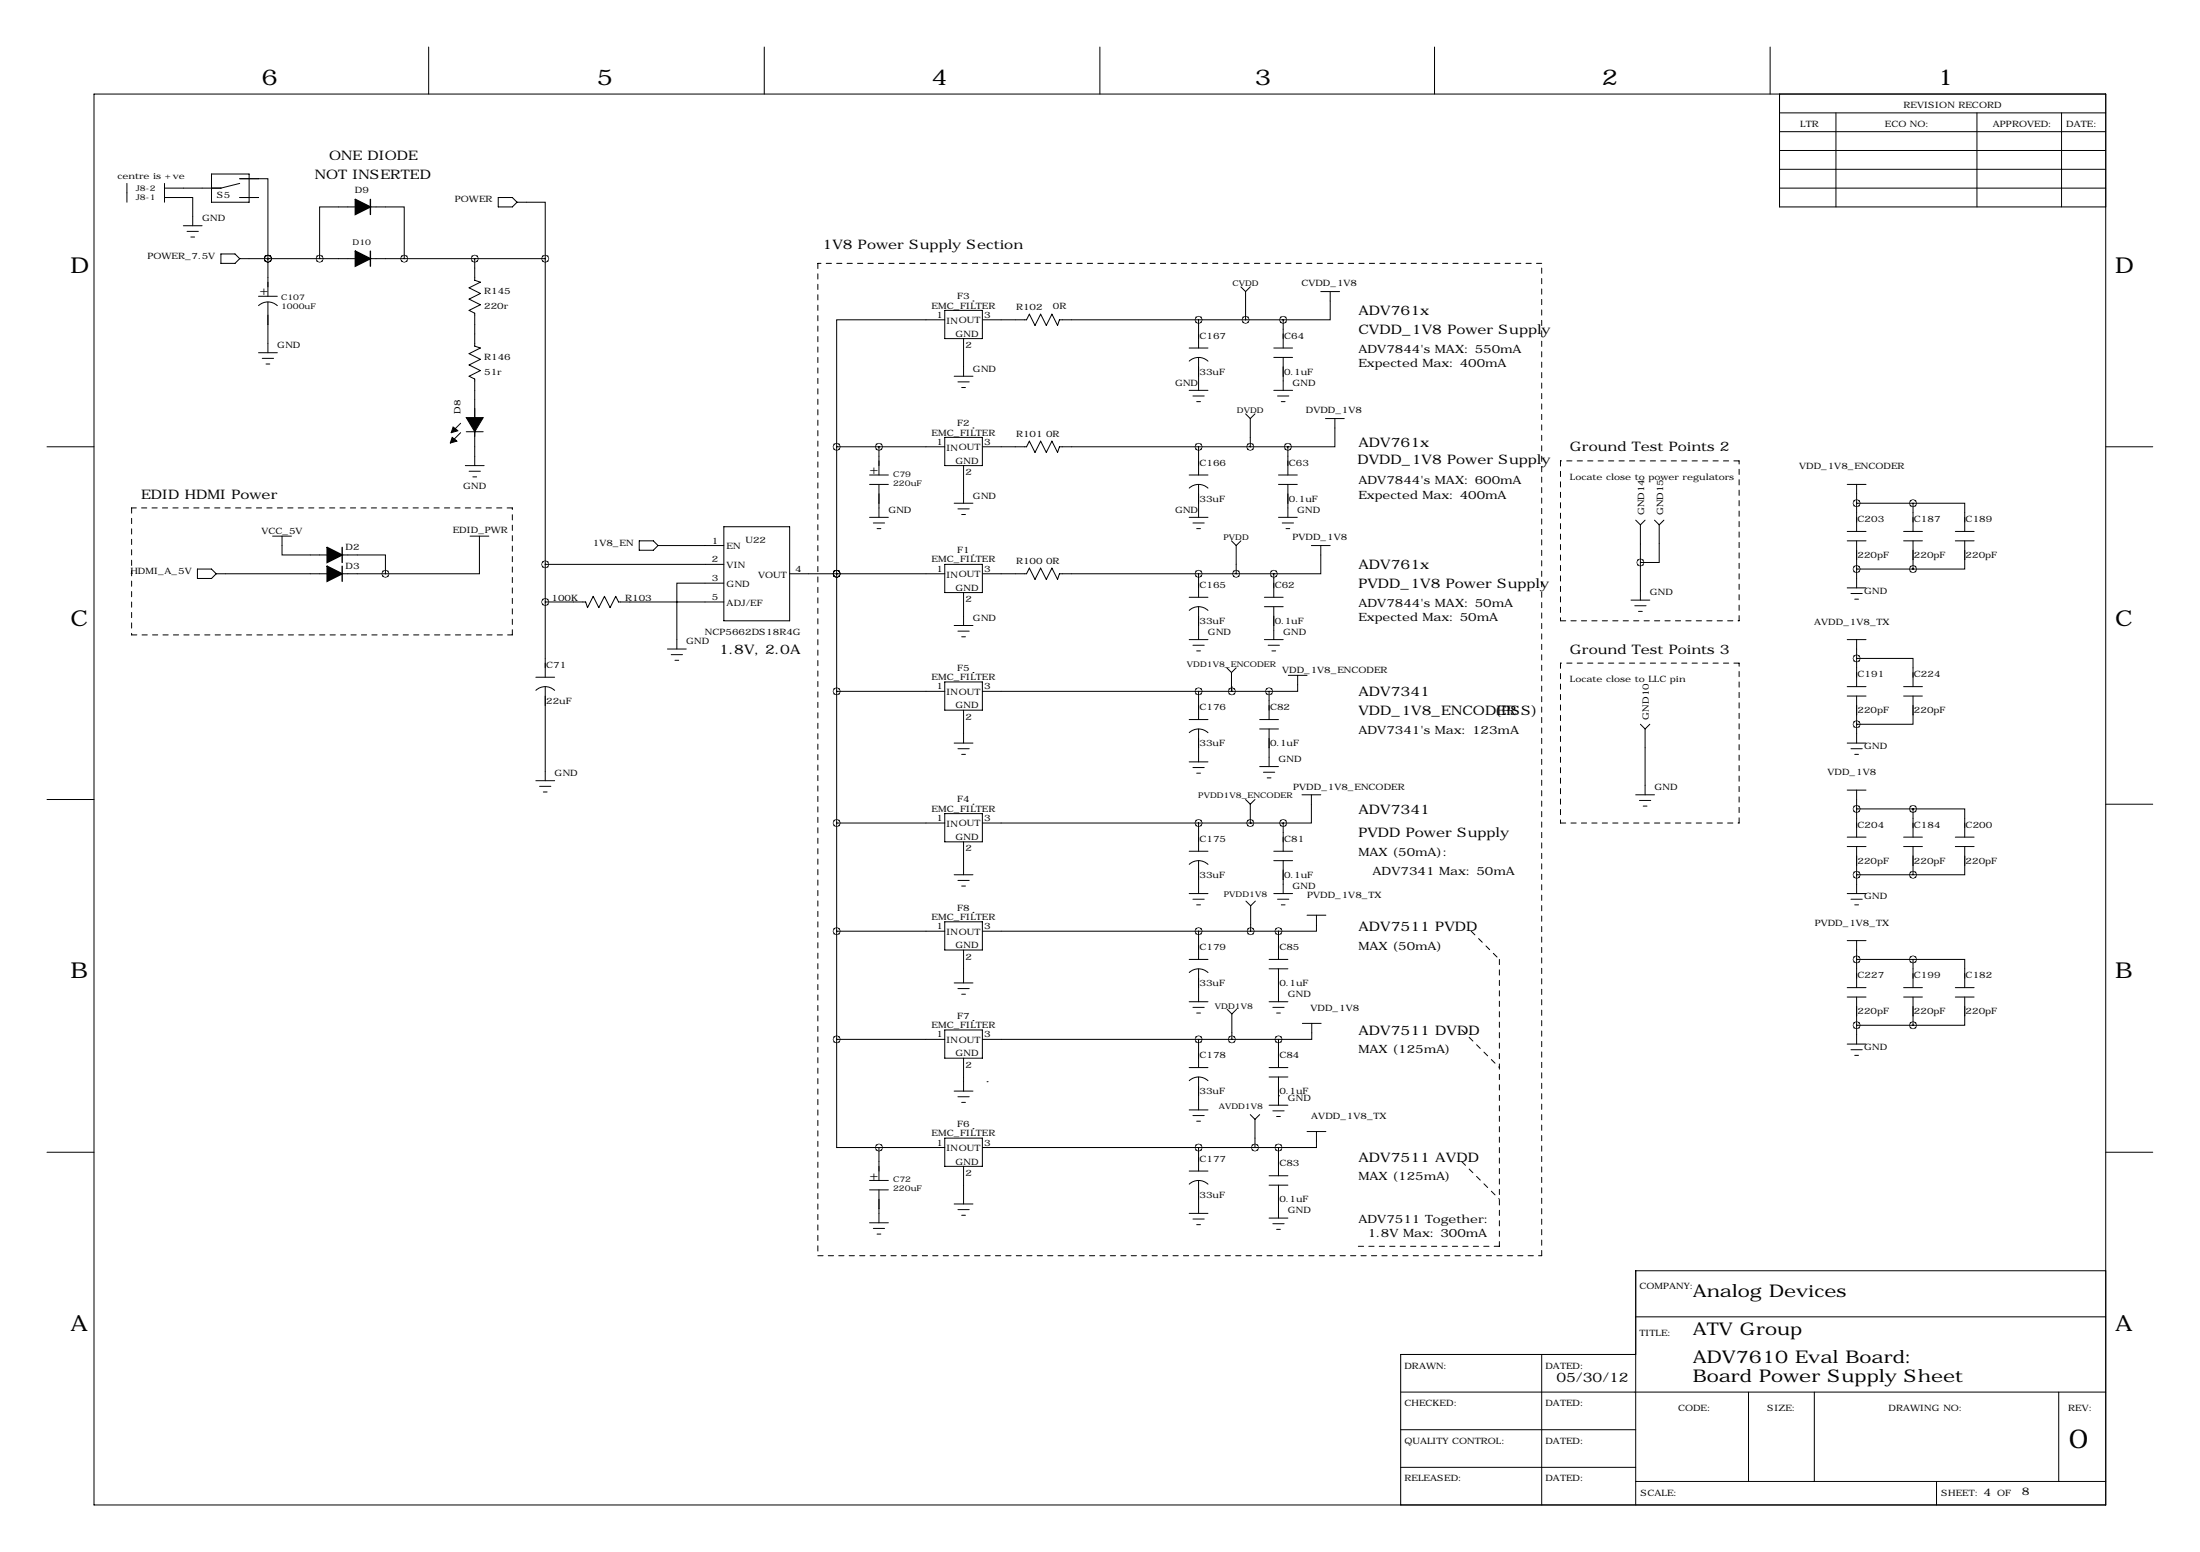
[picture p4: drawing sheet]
<svg xmlns="http://www.w3.org/2000/svg" width="594mm" height="419mm" viewBox="0 0 594 419" stroke-linecap="round" stroke-linejoin="round" font-family="sans-serif">
<g fill="none" stroke="#000" stroke-width=".27" stroke-dasharray="1.4 1.4">
<path d="M221 71.1v268M416.6 71.1h-195.6M35.6 137.2v34.2M138.4 137.2h-102.8M421.6 124.5v43.1M469.9 124.5h-48.3M35.6 171.4h102.8M138.4 171.4v-34.2M421.6 167.6h48.3M421.6 179.1v43.1M469.9 167.6v-43.1M469.9 179.1h-48.3"/>
<path d="M421.6 222.2h48.3M469.9 222.2v-43.1M397.5 251.5l7.6 7.6M405.1 259.1v77.4M395 278.1l10.1 10.2M395 313.7l10.1 10.1M221 339.1h195.6M405.1 336.5h-39.3M416.6 339.1v-268"/>
</g>
<g fill="none" stroke="#000" stroke-width=".27">
<path d="M115.8 12.7v12.7M206.5 12.7v12.7M297.2 12.7v12.7M387.6 12.7v12.7M478.3 12.7v12.7M25.4 25.4h543.6v381h-543.6zM480.8 35.6h88.2M480.8 30.5h88.2M480.8 25.4v30.5h88.2M496.1 30.5v25.4M534.2 30.5v25.4M557 30.5v25.4"/>
<path d="M34.3 49.5v5.1M44.4 53.3h7.7v7.7M44.4 49.5v5.1M57.1 47h10.2v7.6h-10.2zM64.8 48.3h7.6v21.6M64.8 49.5l-5.1 1.3h-15.3M64.8 53.3h5M96 55.9h-9.6v14M100.1 55.9h9.1v14M134.6 53.3h3.8l1.3 1.3-1.3 1.3h-3.8zM139.7 54.6h7.6v15.3M480.8 50.8h88.2"/>
<path d="M480.8 45.7h88.2M480.8 40.6h88.2M49.5 61h5.1M50.5 62.5h3.1M51.6 64h1M59.7 68.6h3.8l1.3 1.3-1.3 1.2h-3.8zM64.8 69.9h31.2M72.4 69.9h.1M72.4 69.9v10.1M100.1 69.9h47.2M128.3 69.9v5.8l1.5 .5-3.1 1.5 3.1 1.5-3.1 1.6 3.1 1.5-3.1 1.5 1.6 .8v8.9l1.5 .5-3.1 1.5 3.1 1.5-3.1 1.6 3.1 1.5-3.1 1.5 1.6 .8v23.3M147.3 69.9v113"/>
<path d="M335.3 77.5l1.2 1.2M336.5 78.7v7.7M337.8 77.5l-1.3 1.2M356.9 78.7h5M359.4 78.7v7.7h-12.7M69.8 80h5.1M69.8 95.2h5.1M69.9 82.5a3.7 3.7 0 0 1 5 0M70.9 96.8h3M71.9 98.3h1M72.4 81.5v13.7M255.3 86.4h-29.2v34.2"/>
<path d="M255.3 83.8h10.1v7.6h-10.1zM260.3 91.4v10.2M262.9 81.3h.1M265.4 86.4h12l.7-1.6 1.6 3.1 1.5-3.1 1.5 3.1 1.5-3.1 1.6 3.1 .5-1.5h60.4M321.3 94h5.1M321.3 97.5a3.7 3.7 0 0 1 5.1 0M323.8 86.4v7.6M323.8 96.5v8.9M344.2 94h5M344.2 96.5h5M346.7 86.4v7.6M346.7 96.5v8.9"/>
<path d="M124.5 114.3l-2.6 2.5M124.5 116.8l-2.6 2.6M126 116.6h4.6M255.3 118.1h10.1v7.6h-10.1zM257.8 101.6h5.1M258.8 103.1h3.1M259.8 104.6h1.1M262.9 115.6h.1M321.3 105.4h5.1M322.3 106.9h3.1M323.3 108.5h1.1M336.5 111.8l1.3 1.2"/>
<path d="M337.8 113v7.6M339.1 111.8l-1.3 1.2M344.2 105.4h5M345.2 106.9h3M346.2 108.5h1M358.1 113h5.1M360.7 113v7.6h-12.7M12.7 120.6h12.7M125.7 125.7h5.1M126.7 127.3h3.1M127.8 128.8h1M226.1 120.6h29.2"/>
<path d="M226.1 120.6v160.1M234.9 128.3h5.1M234.9 130.8h5.1M234.9 139.7h5.1M237.5 120.6v7.7M237.5 130.8v8.9M257.8 135.9h5.1M258.8 137.4h3.1M259.8 138.9h1.1M260.3 125.7v10.2M265.4 120.6h12l.7-1.5 1.6 3.1 1.5-3.1 1.5 3.1 1.5-3.1 1.6 3.1 .5-1.6h61.7M321.3 128.3h5.1"/>
<path d="M321.3 139.7h5.1M321.3 131.8a3.7 3.7 0 0 1 5.1 0M323.8 120.6v7.7M323.8 130.8v8.9M345.4 128.3h5.1M345.4 130.8h5.1M345.4 139.7h5.1M348 120.6v7.7M348 130.8v8.9M499.1 130.8h5.1M501.6 130.8v12.7M501.6 135.9h15.3"/>
<path d="M516.9 135.9h14v7.6M516.9 135.9v7.6M569 120.6h12.7M53.3 153.7h3.8l1.3 1.2-1.3 1.3h-3.8zM58.4 154.9h30M73.7 144.8h5M76.2 144.8v5.1h12.2M92.5 149.9h11.6v5M92.5 154.9h11.6M127 144.8h5.1M129.5 144.8v10.1h-25.4M147.3 152.4h48.3"/>
<path d="M172.7 146.1h3.8l1.3 1.2-1.3 1.3h-3.8zM177.8 147.3h17.8M195.6 157.5h-12.7v17.8M195.6 142.2h17.8v25.4h-17.8zM213.4 154.9h41.9M226.1 154.9h.1M236 141.2h3M237 142.7h1M255.3 152.4h10.1v7.6h-10.1zM262.9 149.9h.1M265.4 154.9h12l.7-1.5 1.6 3.1 1.5-3.1 1.5 3.1 1.5-3.1 1.6 3.1 .5-1.6h57.9M322.3 141.2h3.1"/>
<path d="M323.3 142.7h1.1M323.8 154.9v6.4M332.7 146.1l1.3 1.2M334 147.3v7.6M335.3 146.1l-1.3 1.2M344.2 154.9v6.4M346.5 141.2h3M347.5 142.7h1M354.3 147.3h5.1M356.9 147.3v7.6h-12.7M442 140.5l1.2 1.2M443.2 141.7v20.4"/>
<path d="M444.5 140.5l-1.3 1.2M447 140.5l1.3 1.2M448.3 141.7v10.2h-5.1M449.6 140.5l-1.3 1.2M499.1 143.5h5.1M499.1 146.1h5.1M499.1 158.8h5.1M501.6 146.1v12.7M501.6 153.7h15.3M514.3 143.5h5.1M514.3 146.1h5.1M516.9 146.1v7.6"/>
<path d="M528.3 143.5h5.1M528.3 146.1h5.1M530.9 146.1v7.6h-14M147.3 162.6h10.9l.5 1.5 1.6-3.1 1.5 3.1 1.5-3.1 1.5 3.1 1.6-3.1 .7 1.6h28.5M180.3 175.3h5.1M181.4 176.8h3M182.4 178.3h1M257.8 168.9h5.1M258.8 170.4h3.1M259.8 172h1.1M260.3 160v8.9M321.3 161.3h5.1"/>
<path d="M321.3 172.7h5.1M321.3 164.8a3.7 3.7 0 0 1 5.1 0M322.3 174.2h3.1M323.3 175.8h1.1M323.8 163.8v8.9M341.6 161.3h5.1M341.6 163.8h5.1M341.6 172.7h5.1M342.6 174.2h3.1M343.7 175.8h1M344.2 163.8v8.9M440.7 162.1h5.1"/>
<path d="M441.7 163.6h3.1M442.7 165.1h1M499.1 172.7h5.1M500.1 160.3h3.1M501.1 161.8h1.1M501.6 177.8h15.3v7.6M501.6 172.7v12.7M144.8 182.9h5.1M144.8 186.4a3.7 3.7 0 0 1 5.1 0M147.3 185.4v25.4M226.1 186.7h29.2M255.3 184.1h10.1v7.7h-10.1z"/>
<path d="M260.3 191.8v8.9M262.9 181.6h.1M265.4 186.7h77.5M321.3 194.3h5.1M321.3 197.8a3.7 3.7 0 0 1 5.1 .1M323.8 186.7v7.6M323.8 196.8v8.9M331.5 180.3l1.2 1.3M332.7 181.6l.1 5.1M334 180.3l-1.3 1.3M340.4 194.3h5M340.4 196.8h5"/>
<path d="M342.9 186.7v7.6M342.9 196.8v10.2M348.1 182.4h5.1M350.6 182.4v4.3h-7.7M443.2 195.6l1.3 1.2M444.5 196.8v17.8M445.8 195.6l-1.3 1.2M499.1 185.4h5.1M499.1 188h5.1M501.6 188v12.7M514.3 185.4h5.1M514.3 188h5.1"/>
<path d="M516.9 188v7.6h-15.3M12.7 215.9h12.7M144.8 210.8h5.1M145.8 212.3h3M146.8 213.9h1M255.3 219.7h10.1v7.6h-10.1zM257.8 200.7h5.1M258.8 202.2h3.1M259.8 203.7h1.1M262.9 217.2h.1M321.3 205.7h5.1M322.3 207.3h3.1"/>
<path d="M323.3 208.8h1.1M336.5 215.9l1.3 1.3M337.8 217.2v5M339.1 215.9l-1.3 1.3M340.4 207h5M341.4 208.5h3M342.4 210.1h1M351.8 214.6h5.1M354.3 214.6v7.6h-7.6M442 214.6h5M443 216.2h3M444 217.7h1"/>
<path d="M499.1 200.7h5.1M499.1 213.4h5.1M500.1 202.2h3.1M501.1 203.7h1.1M501.6 213.4v12.7M501.6 218.4h15.3M516.9 218.4h14v7.7M516.9 218.4v7.7M569 217.2h12.7M226.1 222.2h29.2M257.8 236.2h5.1M258.8 237.7h3.1"/>
<path d="M259.8 239.3h1.1M260.3 227.3v8.9M265.4 222.2h81.3M321.3 229.9h5.1M321.3 233.4a3.7 3.7 0 0 1 5.1 0M323.8 222.2v7.7M323.8 232.4v8.9M337.8 222.2h.1M344.2 229.9h5M344.2 232.4h5M346.7 222.2v7.7M346.7 232.4v8.9"/>
<path d="M499.1 226.1h5.1M499.1 228.6h5.1M501.6 228.6v12.7M501.6 236.2h15.3M514.3 226.1h5.1M514.3 228.6h5.1M516.9 228.6v7.6M528.3 226.1h5.1M528.3 228.6h5.1M530.9 228.6v7.6h-14M226.1 251.5h29.2M255.3 248.9h10.1v7.6h-10.1z"/>
<path d="M260.3 256.5v8.9M262.9 246.4h.1M265.4 251.5h80M321.3 259.1h5.1M321.3 241.3h5.1M322.3 242.8h3.1M323.3 244.3h1.1M323.8 251.5v7.6M336.7 243.3l1.2 1.3M337.9 244.6v6.9M339.2 243.3l-1.3 1.3M342.9 259.1h5.1"/>
<path d="M344.2 241.3h5M345.2 242.8h3M345.4 251.5v7.6M346.2 244.3h1M353.2 247.1h5M355.7 247.1v4.4h-10.3M499.1 241.3h5.1M499.1 254h5.1M500.1 242.8h3.1M501.1 244.3h1.1M501.6 259.1h15.3M501.6 254v12.7"/>
<path d="M516.9 259.1h14v7.6M516.9 259.1v7.6M255.3 278.1h10.1v7.7h-10.1zM257.8 265.4h5.1M258.8 267h3.1M259.8 268.5h1.1M262.9 275.6h.1M321.3 270.5h5.1M321.3 262.6a3.7 3.7 0 0 1 5.1 0M322.3 272h3.1M323.3 273.6h1.1M323.8 261.6v8.9"/>
<path d="M331.6 272.5l1.2 1.3M332.8 273.8v6.9M334.1 272.5l-1.3 1.3M342.9 261.6h5.1M342.9 270.5h5.1M343.9 272h3.1M344.9 273.6h1M345.4 261.6v8.9M351.9 276.4h5.1M354.4 276.4v4.3h-9M499.1 266.7h5.1M499.1 269.2h5.1"/>
<path d="M501.6 269.2v12.7M501.6 276.9h15.3M514.3 266.7h5.1M514.3 269.2h5.1M516.9 269.2v7.7M528.3 266.7h5.1M528.3 269.2h5.1M530.9 269.2v7.7h-14M226.1 280.7v29.2h11.4M226.1 280.7h29.2M257.8 294.6h5.1M258.8 296.2h3.1"/>
<path d="M259.8 297.7h1.1M260.3 285.8v8.8M265.4 280.7h80M266.7 292.1h.1M321.3 288.3h5.1M321.3 299.7h5.1M321.3 291.8a3.7 3.7 0 0 1 5.1 0M323.8 280.7v7.6M323.8 290.8v8.9M342.9 288.3h5.1M342.9 290.8h5.1M342.9 298.4h5.1"/>
<path d="M343.9 300h3.1M345.4 295.9h.1M345.4 280.7v7.6M345.4 290.8v7.6M499.1 281.9h5.1M500.1 283.5h3.1M501.1 285h1.1M12.7 311.1h12.7M234.9 318.8h5.1M237.5 309.9v8.9M237.5 309.9h17.8M255.3 307.3h10.1v7.7h-10.1z"/>
<path d="M260.3 315v10.1M262.9 304.8h.1M265.4 309.9h80M321.3 316.2h5.1M321.3 319.8a3.7 3.7 0 0 1 5.1 0M322.3 301.2h3.1M323.3 302.8h1.1M323.8 309.9v6.3M323.8 318.8v8.9M337.8 301l1.3 1.3M339.1 302.3v7.6M340.4 301l-1.3 1.3"/>
<path d="M342.9 317.5h5.1M344.9 301.5h1M345.4 309.9v7.6M353.2 305.6h5M355.7 305.6v4.3h-10.3M569 311.1h12.7M234.9 321.3h5.1M234.9 330.2h5.1M236 331.7h3M237 333.2h1M237.5 321.3v8.9M257.8 325.1h5.1"/>
<path d="M258.8 326.6h3.1M259.8 328.2h1.1M321.3 327.7h5.1M322.3 329.2h3.1M323.3 330.7h1.1M342.9 320h5.1M342.9 328.9h5.1M343.9 330.5h3.1M344.9 332h1M345.4 320v8.9M442 355.6h127M569 343.2h-127v63.2"/>
<path d="M378.5 375.9h190.5M416.6 365.8v40.6M442 365.8h-63.5v40.6M472.4 375.9v24.1M490.2 375.9v24.1M556.3 375.9v24.1M378.5 396.2h63.5M378.5 386.1h63.5M442 400h127M523.2 400v6.4"/>
</g>
<path d="M96 53.8l4.1 2.1-4.1 2zM96 67.8l4.1 2.1-4.1 2zM88.4 152.9l4.1 2-4.1 2.1zM88.4 147.8l4.1 2.1-4.1 2z" fill="#000" stroke="#000" stroke-width=".38"/>
<path d="M100.1 53.8v4.1M100.1 67.8v4.1M92.5 147.8v4.1M92.5 152.9v4.1" fill="none" stroke="#000" stroke-width=".38"/>
<path d="M122.2 118.1l1.2 1-1.7 .5zM122.4 115.3l1.3 1-1.8 .5zM128.3 112.8h2.3l-2.3 3.8zM126 112.8h2.3v3.8z" fill="#000" stroke="#000" stroke-width=".27"/>
<path d="M72.3 69.8a.1 .1 0 0 0 .2 0 .1 .1 0 0 0-.2 0zM443.2 151.9a.07 .07 0 0 0 .1 0 .07 .07 0 0 0-.1 0zM336.5 86.4a.07 .07 0 0 0 .1 0 .07 .07 0 0 0-.1 0zM323.8 86.4a.07 .07 0 0 0 .1 0 .07 .07 0 0 0-.1 0zM323.8 120.6a.07 .07 0 0 0 .1 0 .07 .07 0 0 0-.1 0zM337.8 120.6a.07 .07 0 0 0 .1 0 .07 .07 0 0 0-.1 0zM323.8 154.9a.07 .07 0 0 0 .1 0 .07 .07 0 0 0-.1 0zM333.9 154.9a.1 .1 0 0 0 .2 0 .1 .1 0 0 0-.2 0zM237.4 120.6a.1 .1 0 0 0 .2 0 .1 .1 0 0 0-.2 0zM226 120.6a.07 .07 0 0 0 .1 0 .07 .07 0 0 0-.1 0zM147.3 152.4a.07 .07 0 0 0 .1 0 .07 .07 0 0 0-.1 0zM72.3 69.8a.1 .1 0 0 0 .2 0 .1 .1 0 0 0-.2 0zM344.1 154.9a.07 .07 0 0 0 .1 0 .07 .07 0 0 0-.1 0zM347.9 120.6a.07 .07 0 0 0 .1 0 .07 .07 0 0 0-.1 0zM346.6 86.4a.1 .1 0 0 0 .2 0 .1 .1 0 0 0-.2 0zM226 154.9a.07 .07 0 0 0 .1 0 .07 .07 0 0 0-.1 0zM147.3 69.8a.07 .07 0 0 0 .1 0 .07 .07 0 0 0-.1 0zM104.1 154.9a.07 .07 0 0 0 .1 0 .07 .07 0 0 0-.1 0zM147.3 162.6a.07 .07 0 0 0 .1 0 .07 .07 0 0 0-.1 0zM323.8 186.7a.07 .07 0 0 0 .1 0 .07 .07 0 0 0-.1 0zM332.8 186.7a.07 .07 0 0 0 .1 0 .07 .07 0 0 0-.1 0zM342.8 186.7a.1 .1 0 0 0 .2 0 .1 .1 0 0 0-.2 0zM226 154.9a.07 .07 0 0 0 .1 0 .07 .07 0 0 0-.1 0zM337.8 222.2a.07 .07 0 0 0 .1 0 .07 .07 0 0 0-.1 0zM323.8 222.2a.07 .07 0 0 0 .1 0 .07 .07 0 0 0-.1 0zM337.9 251.5a.07 .07 0 0 0 .1 0 .07 .07 0 0 0-.1 0zM323.8 251.5a.07 .07 0 0 0 .1 0 .07 .07 0 0 0-.1 0zM339 309.9a.1 .1 0 0 0 .2 0 .1 .1 0 0 0-.2 0zM323.8 309.9a.07 .07 0 0 0 .1 0 .07 .07 0 0 0-.1 0zM226 251.5a.07 .07 0 0 0 .1 0 .07 .07 0 0 0-.1 0zM346.6 222.2a.1 .1 0 0 0 .2 0 .1 .1 0 0 0-.2 0zM345.4 251.5a.07 .07 0 0 0 .1 0 .07 .07 0 0 0-.1 0zM332.8 280.7a.07 .07 0 0 0 .1 0 .07 .07 0 0 0-.1 0zM323.8 280.7a.07 .07 0 0 0 .1 0 .07 .07 0 0 0-.1 0zM226 280.7a.07 .07 0 0 0 .1 0 .07 .07 0 0 0-.1 0zM226 186.7a.07 .07 0 0 0 .1 0 .07 .07 0 0 0-.1 0zM226 222.2a.07 .07 0 0 0 .1 0 .07 .07 0 0 0-.1 0zM237.4 309.9a.1 .1 0 0 0 .2 0 .1 .1 0 0 0-.2 0zM345.4 309.9a.07 .07 0 0 0 .1 0 .07 .07 0 0 0-.1 0zM345.4 280.7a.07 .07 0 0 0 .1 0 .07 .07 0 0 0-.1 0zM86.3 69.8a.07 .07 0 0 0 .1 0 .07 .07 0 0 0-.1 0zM109.2 69.8a.07 .07 0 0 0 .1 0 .07 .07 0 0 0-.1 0zM501.6 153.7a.07 .07 0 0 0 .1 0 .07 .07 0 0 0-.1 0zM501.6 135.9a.07 .07 0 0 0 .1 0 .07 .07 0 0 0-.1 0zM516.8 153.7a.1 .1 0 0 0 .2 0 .1 .1 0 0 0-.2 0zM516.8 135.9a.1 .1 0 0 0 .2 0 .1 .1 0 0 0-.2 0zM501.6 195.6a.07 .07 0 0 0 .1 0 .07 .07 0 0 0-.1 0zM501.6 177.8a.07 .07 0 0 0 .1 0 .07 .07 0 0 0-.1 0zM501.6 236.2a.07 .07 0 0 0 .1 0 .07 .07 0 0 0-.1 0zM501.6 218.4a.07 .07 0 0 0 .1 0 .07 .07 0 0 0-.1 0zM516.8 236.2a.1 .1 0 0 0 .2 0 .1 .1 0 0 0-.2 0zM516.8 218.4a.1 .1 0 0 0 .2 0 .1 .1 0 0 0-.2 0zM501.6 276.9a.07 .07 0 0 0 .1 0 .07 .07 0 0 0-.1 0zM501.6 259.1a.07 .07 0 0 0 .1 0 .07 .07 0 0 0-.1 0zM516.8 276.9a.1 .1 0 0 0 .2 0 .1 .1 0 0 0-.2 0zM516.8 259.1a.1 .1 0 0 0 .2 0 .1 .1 0 0 0-.2 0zM128.2 69.8a.07 .07 0 0 0 .1 0 .07 .07 0 0 0-.1 0z" fill="#000" stroke="#000" stroke-width="1.9"/>
<text font-size="7.1" x="559" y="391">0</text>
<g font-size="5.9">
<text x="70.6" y="22.9">6</text>
<text x="161.3" y="22.9">5</text>
<text x="251.7" y="22.9">4</text>
<text x="339.1" y="22.9">3</text>
<text x="432.8" y="22.9">2</text>
<text x="523.5" y="22.9">1</text>
<text x="19" y="73.7">D</text>
<text x="571.5" y="73.7">D</text>
<text x="19" y="168.9">C</text>
<text x="571.5" y="168.9">C</text>
<text x="19" y="264.2">B</text>
<text x="571.5" y="264.2">B</text>
<text x="19" y="359.4">A</text>
<text x="571.5" y="359.4">A</text>
</g>
<g font-size="4.7">
<text x="457.4" y="350.4">Analog Devices</text>
<text x="457.4" y="360.5">ATV Group</text>
<text x="457.4" y="368.1">ADV7610 Eval Board:</text>
<text x="457.4" y="373.2">Board Power Supply Sheet</text>
</g>
<g font-size="3.6">
<text x="88.9" y="43.2">ONE DIODE</text>
<text x="85.1" y="48.3">NOT INSERTED</text>
<text x="222.3" y="67.3">1V8 Power Supply Section</text>
<text x="70.1" y="79.8">+</text>
<text x="367" y="85.1">ADV761x</text>
<text x="367" y="90.2">CVDD_1V8 Power Supply</text>
<text x="366.8" y="125.2">DVDD_1V8 Power Supply</text>
<text x="367" y="120.7">ADV761x</text>
<text x="424.2" y="121.9">Ground Test Points 2</text>
<text x="235" y="128">+</text>
<text x="38.1" y="134.6">EDID HDMI Power</text>
<text x="367" y="153.7">ADV761x</text>
<text x="367" y="158.8">PVDD_1V8 Power Supply</text>
<text x="194.3" y="176.5">1.8V, 2.0A</text>
<text x="424.2" y="176.5">Ground Test Points 3</text>
<text x="367" y="188">ADV7341</text>
<text x="367" y="193">VDD_1V8_ENCODER</text>
<text x="403.9" y="193">(PSS)</text>
<text x="367" y="219.7">ADV7341</text>
<text x="367" y="226.1">PVDD Power Supply</text>
<text x="367" y="251.5">ADV7511 PVDD</text>
<text x="367" y="279.4">ADV7511 DVDD</text>
<text x="367" y="313.7">ADV7511 AVDD</text>
<text x="235" y="318.5">+</text>
<text x="420.5" y="373.2">05/30/12</text>
</g>
<g font-size="3.1">
<text x="367" y="95.3">ADV7844's MAX: 550mA</text>
<text x="367" y="99.1">Expected Max: 400mA</text>
<text x="367" y="130.8">ADV7844's MAX: 600mA</text>
<text x="367" y="134.6">Expected Max: 400mA</text>
<text x="367" y="163.8">ADV7844's MAX: 50mA</text>
<text x="367" y="167.6">Expected Max: 50mA</text>
<text x="367" y="198.1">ADV7341's Max: 123mA</text>
<text x="367" y="231.1">MAX (50mA):</text>
<text x="370.8" y="236.2">ADV7341 Max: 50mA</text>
<text x="367" y="256.5">MAX (50mA)</text>
<text x="367" y="284.5">MAX (125mA)</text>
<text x="367" y="318.8">MAX (125mA)</text>
<text x="367" y="330.2">ADV7511 Together:</text>
<text x="369.6" y="334">1.8V Max: 300mA</text>
</g>
<g font-size="2.8">
<text x="535.9" y="403.9">4</text>
<text x="546.3" y="403.7">8</text>
</g>
<g font-size="2.4">
<text x="514.4" y="29.2">REVISION RECORD</text>
<text x="486.4" y="34.3">LTR</text>
<text x="509.3" y="34.3">ECO NO:</text>
<text x="538.5" y="34.3">APPROVED:</text>
<text x="558.3" y="34.3">DATE:</text>
<text x="31.7" y="48.3">centre is +ve</text>
<text x="58.6" y="53.6">S5</text>
<text x="95.9" y="52.1">D9</text>
<text x="54.6" y="59.7">GND</text>
<text x="122.9" y="54.6">POWER</text>
<text x="39.8" y="69.9">POWER_7.5V</text>
<text x="351.6" y="77.2">CVDD_1V8</text>
<text x="130.8" y="79.5">R145</text>
<text x="130.8" y="83.4">220r</text>
<text x="251.7" y="83.3">EMC_FILTER</text>
<text x="258.7" y="80.8">F3</text>
<text x="274.5" y="83.8">R102</text>
<text x="284.5" y="83.4">0R</text>
<text x="253" y="85.9">1</text>
<text x="255.8" y="87.4">INOUT</text>
<text x="265.9" y="85.9">3</text>
<text x="74.9" y="94">GND</text>
<text x="258.2" y="91">GND</text>
<text x="260.9" y="94">2</text>
<text x="324.1" y="91.4">C167</text>
<text x="347" y="91.4">C64</text>
<text x="130.8" y="97.3">R146</text>
<text x="130.8" y="101.1">51r</text>
<text x="262.9" y="100.3">GND</text>
<text x="324.1" y="101.1">33uF</text>
<text x="347" y="101.1">0.1uF</text>
<text x="317.5" y="104.1">GND</text>
<text x="349.3" y="104.1">GND</text>
<text x="124.5" y="111.8" transform="rotate(-90 124.5 111.8)">D8</text>
<text x="352.8" y="111.5">DVDD_1V8</text>
<text x="251.7" y="117.6">EMC_FILTER</text>
<text x="258.7" y="115.1">F2</text>
<text x="274.5" y="118.1">R101</text>
<text x="282.6" y="118.1">0R</text>
<text x="253" y="120.1">1</text>
<text x="255.8" y="121.7">INOUT</text>
<text x="258.2" y="125.2">GND</text>
<text x="265.9" y="120.1">3</text>
<text x="324.1" y="125.7">C166</text>
<text x="348.2" y="125.7">C63</text>
<text x="260.9" y="128.3">2</text>
<text x="424.2" y="129.5">Locate close to power regulators</text>
<text x="486.1" y="126.8">VDD_1V8_ENCODER</text>
<text x="125.1" y="132.1">GND</text>
<text x="262.9" y="134.6">GND</text>
<text x="324.1" y="135.4">33uF</text>
<text x="348.2" y="135.4">0.1uF</text>
<text x="240" y="138.4">GND</text>
<text x="317.5" y="138.4">GND</text>
<text x="350.5" y="138.4">GND</text>
<text x="444.3" y="139.2" transform="rotate(-90 444.3 139.2)">GND14</text>
<text x="449.3" y="139.2" transform="rotate(-90 449.3 139.2)">GND15</text>
<text x="501.9" y="141">C203</text>
<text x="517.1" y="141">C187</text>
<text x="531.1" y="141">C189</text>
<text x="70.6" y="144.3">VCC_5V</text>
<text x="93.3" y="148.6">D2</text>
<text x="122.3" y="144">EDID_PWR</text>
<text x="160.2" y="147.3">1V8_EN</text>
<text x="192.3" y="146.8">1</text>
<text x="196.3" y="148.4">EN</text>
<text x="201.4" y="146.6">U22</text>
<text x="258.7" y="149.4">F1</text>
<text x="349.2" y="145.8">PVDD_1V8</text>
<text x="35.2" y="154.9">HDMI_A_5V</text>
<text x="93.3" y="153.7">D3</text>
<text x="192.3" y="151.9">2</text>
<text x="196.3" y="153.4">VIN</text>
<text x="204.9" y="156">VOUT</text>
<text x="214.9" y="154.4">4</text>
<text x="251.7" y="151.9">EMC_FILTER</text>
<text x="253" y="154.4">1</text>
<text x="255.8" y="156">INOUT</text>
<text x="265.9" y="154.4">3</text>
<text x="274.5" y="152.4">R100</text>
<text x="282.6" y="152.4">0R</text>
<text x="501.9" y="150.7">220pF</text>
<text x="517.1" y="150.7">220pF</text>
<text x="531.1" y="150.7">220pF</text>
<text x="192.3" y="157">3</text>
<text x="196.3" y="158.5">GND</text>
<text x="258.2" y="159.5">GND</text>
<text x="324.1" y="158.8">C165</text>
<text x="344.4" y="158.8">C62</text>
<text x="445.8" y="160.8">GND</text>
<text x="503.7" y="160.3">GND</text>
<text x="149" y="162.3">100K</text>
<text x="168.9" y="162.3">R103</text>
<text x="192.3" y="162.1">5</text>
<text x="196.3" y="163.6">ADJ/EF</text>
<text x="260.9" y="162.6">2</text>
<text x="262.9" y="167.6">GND</text>
<text x="185.4" y="174">GND</text>
<text x="190.5" y="171.5">NCP5662DS18R4G</text>
<text x="324.1" y="168.4">33uF</text>
<text x="326.4" y="171.4">GND</text>
<text x="344.4" y="168.4">0.1uF</text>
<text x="346.7" y="171.4">GND</text>
<text x="490.2" y="168.7">AVDD_1V8_TX</text>
<text x="147.6" y="180.3">C71</text>
<text x="251.7" y="183.6">EMC_FILTER</text>
<text x="258.7" y="181.1">F5</text>
<text x="346.4" y="181.6">VDD_1V8_ENCODER</text>
<text x="424.2" y="184.1">Locate close to LLC pin</text>
<text x="501.9" y="182.9">C191</text>
<text x="517.1" y="182.9">C224</text>
<text x="147.6" y="190">22uF</text>
<text x="253" y="186.2">1</text>
<text x="255.8" y="187.7">INOUT</text>
<text x="258.2" y="191.3">GND</text>
<text x="265.9" y="186.2">3</text>
<text x="324.1" y="191.8">C176</text>
<text x="343.2" y="191.8">C82</text>
<text x="260.9" y="194.4">2</text>
<text x="445.5" y="194.3" transform="rotate(-90 445.5 194.3)">GND10</text>
<text x="501.9" y="192.6">220pF</text>
<text x="517.1" y="192.6">220pF</text>
<text x="324.1" y="201.5">33uF</text>
<text x="343.2" y="201.5">0.1uF</text>
<text x="503.7" y="202.2">GND</text>
<text x="149.9" y="209.5">GND</text>
<text x="345.4" y="205.7">GND</text>
<text x="493.8" y="209.3">VDD_1V8</text>
<text x="349.4" y="213.4">PVDD_1V8_ENCODER</text>
<text x="447" y="213.4">GND</text>
<text x="251.7" y="219.2">EMC_FILTER</text>
<text x="253" y="221.7">1</text>
<text x="258.7" y="216.7">F4</text>
<text x="265.9" y="221.7">3</text>
<text x="255.8" y="223.3">INOUT</text>
<text x="258.2" y="226.8">GND</text>
<text x="324.1" y="227.3">C175</text>
<text x="347" y="227.3">C81</text>
<text x="501.9" y="223.5">C204</text>
<text x="517.1" y="223.5">C184</text>
<text x="531.1" y="223.5">C200</text>
<text x="260.9" y="229.9">2</text>
<text x="501.9" y="233.2">220pF</text>
<text x="517.1" y="233.2">220pF</text>
<text x="531.1" y="233.2">220pF</text>
<text x="324.1" y="237">33uF</text>
<text x="347" y="237">0.1uF</text>
<text x="258.7" y="245.9">F8</text>
<text x="349.3" y="240">GND</text>
<text x="353.2" y="242.6">PVDD_1V8_TX</text>
<text x="503.7" y="242.8">GND</text>
<text x="251.7" y="248.4">EMC_FILTER</text>
<text x="253" y="251">1</text>
<text x="265.9" y="251">3</text>
<text x="490.3" y="250">PVDD_1V8_TX</text>
<text x="255.8" y="252.5">INOUT</text>
<text x="258.2" y="256.1">GND</text>
<text x="324.1" y="256.5">C179</text>
<text x="345.7" y="256.5">C85</text>
<text x="260.9" y="259.1">2</text>
<text x="324.1" y="266.2">33uF</text>
<text x="345.7" y="266.2">0.1uF</text>
<text x="348" y="269.2">GND</text>
<text x="501.9" y="264.2">C227</text>
<text x="517.1" y="264.2">C199</text>
<text x="531.1" y="264.2">C182</text>
<text x="258.7" y="275.1">F7</text>
<text x="354.1" y="273">VDD_1V8</text>
<text x="501.9" y="273.9">220pF</text>
<text x="517.1" y="273.9">220pF</text>
<text x="531.1" y="273.9">220pF</text>
<text x="251.7" y="277.6">EMC_FILTER</text>
<text x="253" y="280.2">1</text>
<text x="255.8" y="281.7">INOUT</text>
<text x="265.9" y="280.2">3</text>
<text x="258.2" y="285.3">GND</text>
<text x="324.1" y="285.8">C178</text>
<text x="345.7" y="285.8">C84</text>
<text x="503.7" y="283.5">GND</text>
<text x="260.9" y="288.3">2</text>
<text x="324.1" y="295.4">33uF</text>
<text x="345.7" y="295.4">0.1uF</text>
<text x="348" y="297.2">GND</text>
<text x="258.7" y="304.3">F6</text>
<text x="354.3" y="302.3">AVDD_1V8_TX</text>
<text x="251.7" y="306.8">EMC_FILTER</text>
<text x="253" y="309.4">1</text>
<text x="255.8" y="310.9">INOUT</text>
<text x="265.9" y="309.4">3</text>
<text x="258.2" y="314.5">GND</text>
<text x="260.9" y="317.5">2</text>
<text x="324.1" y="313.7">C177</text>
<text x="345.7" y="315">C83</text>
<text x="324.1" y="323.4">33uF</text>
<text x="345.7" y="324.7">0.1uF</text>
<text x="348" y="327.7">GND</text>
<text x="443" y="348">COMPANY:</text>
<text x="443" y="360.7">TITLE:</text>
<text x="379.5" y="369.6">DRAWN:</text>
<text x="417.6" y="369.6">DATED:</text>
<text x="379.5" y="379.7">CHECKED:</text>
<text x="417.6" y="379.7">DATED:</text>
<text x="453.4" y="381">CODE:</text>
<text x="477.5" y="381">SIZE:</text>
<text x="510.3" y="381">DRAWING NO:</text>
<text x="558.8" y="381">REV:</text>
<text x="379.5" y="389.9">QUALITY CONTROL:</text>
<text x="417.6" y="389.9">DATED:</text>
<text x="379.5" y="400">RELEASED:</text>
<text x="417.6" y="400">DATED:</text>
<text x="443.2" y="403.9">SCALE:</text>
<text x="524.5" y="403.9">SHEET:</text>
<text x="539.6" y="403.9">OF</text>
</g>
<g font-size="2.1">
<text x="36.7" y="51.6">J8-2</text>
<text x="36.7" y="54.1">J8-1</text>
<text x="95.3" y="66">D10</text>
<text x="333" y="77.1">CVDD</text>
<text x="75.9" y="81">C107</text>
<text x="75.9" y="83.4">1000uF</text>
<text x="334.2" y="111.4">DVDD</text>
<text x="241.3" y="128.8">C79</text>
<text x="241.3" y="131.2">220uF</text>
<text x="330.6" y="145.7">PVDD</text>
<text x="320.7" y="180">VDD1V8_ENCODER</text>
<text x="323.8" y="215.6">PVDD1V8_ENCODER</text>
<text x="330.7" y="242.2">PVDD1V8</text>
<text x="328.3" y="272.5">VDD1V8</text>
<text x="329.3" y="299.4">AVDD1V8</text>
<text x="241.3" y="319.3">C72</text>
<text x="241.3" y="321.7">220uF</text>
</g>
</svg>
